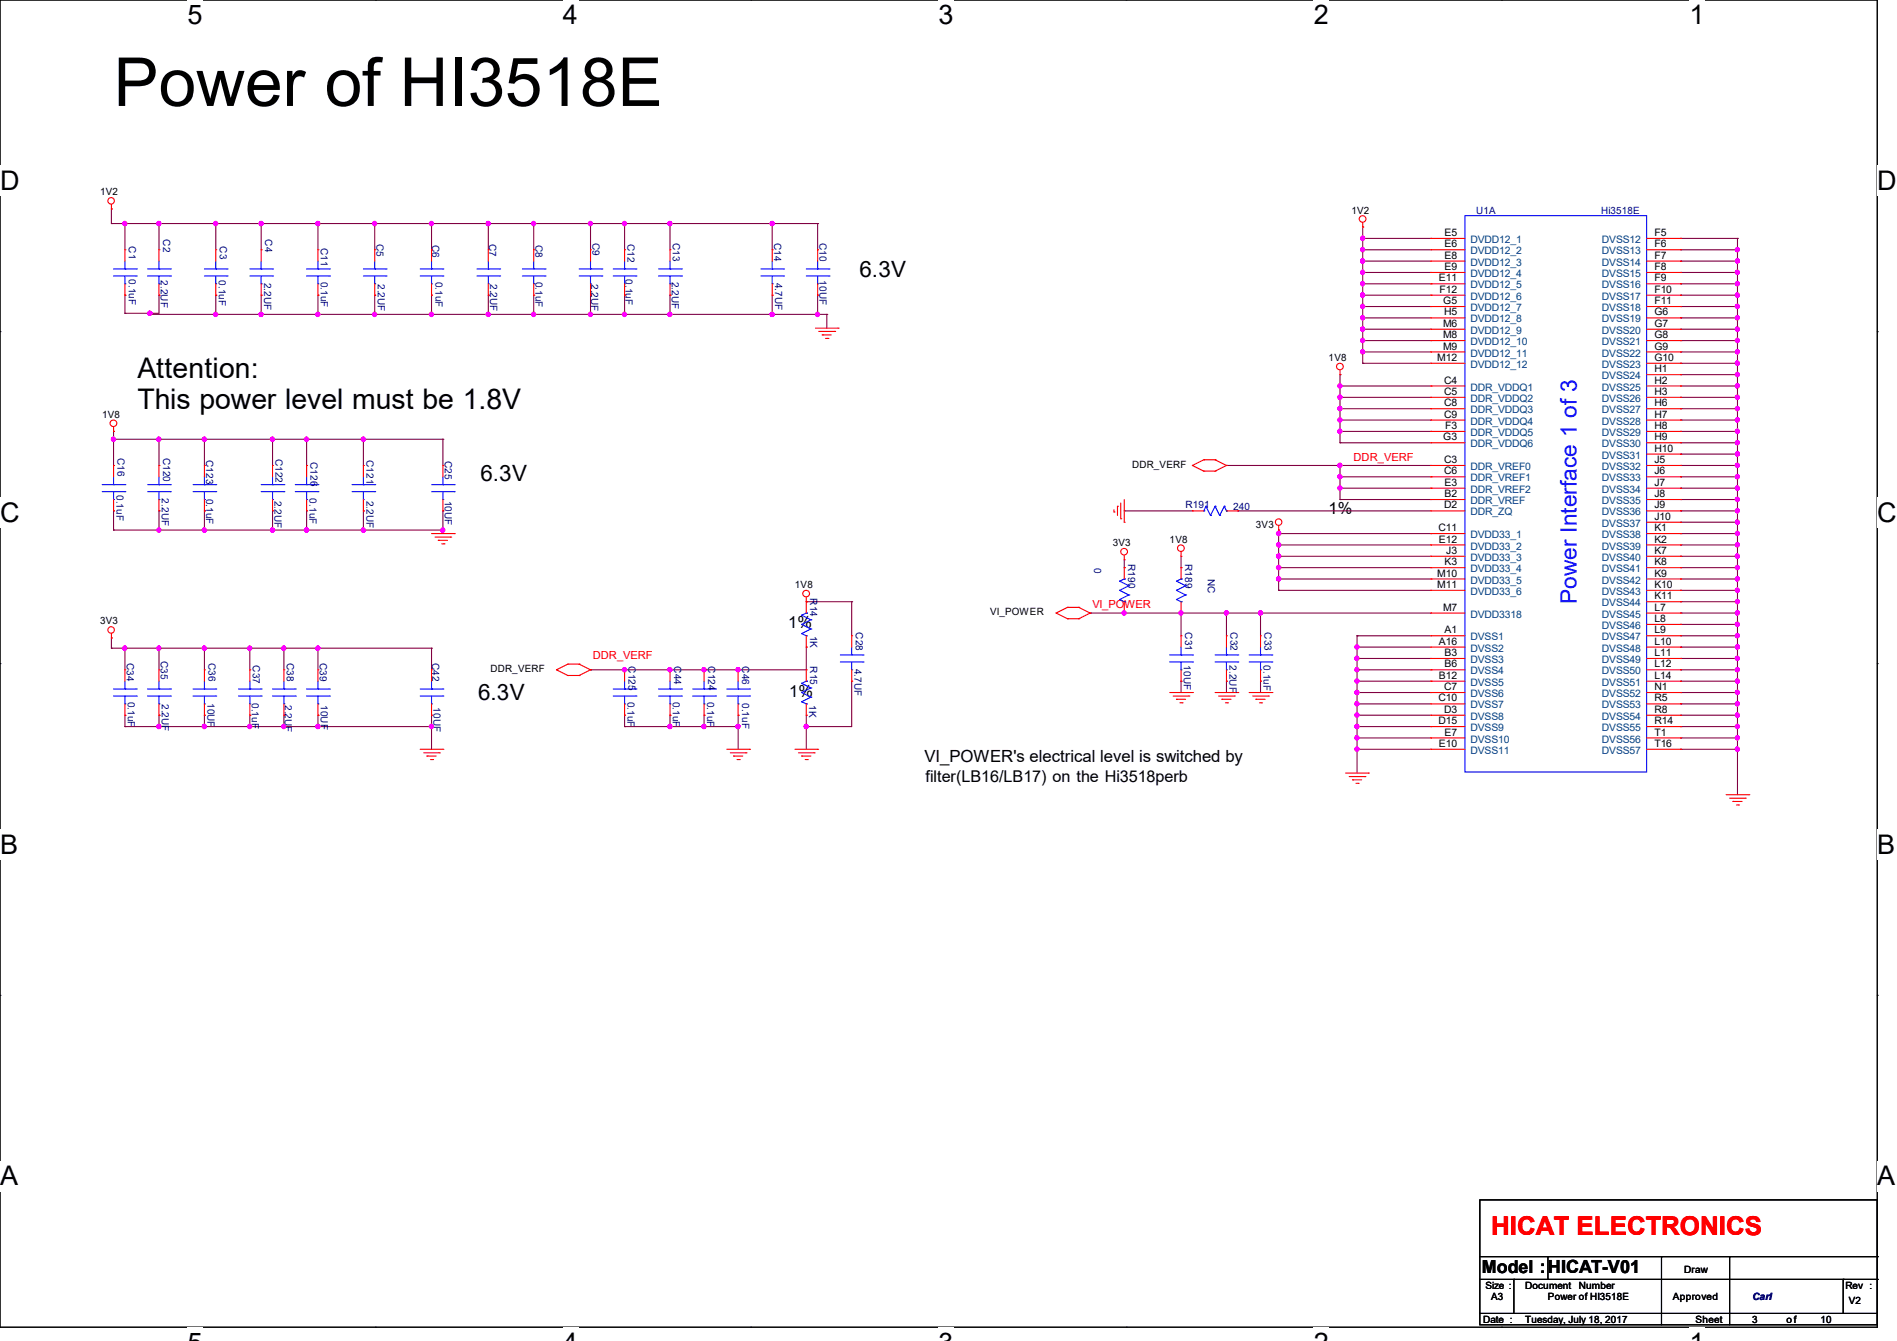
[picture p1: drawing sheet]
<svg xmlns="http://www.w3.org/2000/svg" width="297mm" height="210mm" viewBox="0 0 297 210" stroke-linecap="round" stroke-linejoin="round" font-family="sans-serif">
<path d="M0 0h293.9v207.9h-293.9z" fill="none" stroke="#000" stroke-width=".17"/>
<g fill="#fff">
<path d="M29.4 0h2.3v4.7h-2.3z"/>
<path d="M29.4 207.9h2.3v2.1h-2.3z"/>
</g>
<path d="M58.8 0h.1M58.8 207.9h.1" fill="none" stroke="#000" stroke-width=".17"/>
<g fill="#fff">
<path d="M88.1 0h2.4v4.7h-2.4z"/>
<path d="M88.1 207.9h2.4v2.1h-2.4z"/>
</g>
<path d="M117.6 0h.1M117.6 207.9h.1" fill="none" stroke="#000" stroke-width=".17"/>
<g fill="#fff">
<path d="M146.9 0h2.4v4.7h-2.4z"/>
<path d="M146.9 207.9h2.4v2.1h-2.4z"/>
</g>
<path d="M176.3 0h.1M176.3 207.9h.1" fill="none" stroke="#000" stroke-width=".17"/>
<g fill="#fff">
<path d="M205.7 0h2.4v4.7h-2.4z"/>
<path d="M205.7 207.9h2.4v2.1h-2.4z"/>
</g>
<path d="M235.1 0h.1M235.1 207.9h.1" fill="none" stroke="#000" stroke-width=".17"/>
<g fill="#fff">
<path d="M264.5 0h2.4v4.7h-2.4z"/>
<path d="M264.5 207.9h2.4v2.1h-2.4z"/>
<path d="M0 26h3v4.7h-3z"/>
<path d="M293.9 26h3.1v4.7h-3.1z"/>
<path d="M0 77.9h3v4.7h-3z"/>
<path d="M293.9 77.9h3.1v4.7h-3.1z"/>
</g>
<path d="M0 51.9h.1M293.9 51.9h.1" fill="none" stroke="#000" stroke-width=".17"/>
<g fill="#fff">
<path d="M0 129.9h2.8v4.7h-2.8z"/>
<path d="M293.9 129.9h2.9v4.7h-2.9z"/>
</g>
<path d="M0 103.9h.1M293.9 103.9h.1" fill="none" stroke="#000" stroke-width=".17"/>
<g fill="#fff">
<path d="M0 181.8h2.8v4.8h-2.8z"/>
<path d="M293.8 181.8h3v4.8h-3z"/>
</g>
<g fill="none" stroke="#000" stroke-width=".17">
<path d="M0 155.9h.1M293.9 155.9h.1M231.7 187.9h62.2v19.6h-62.2zM231.7 196.8h62.2M242.4 196.8h.1M242.4 196.8v3.6M260.1 196.8h.1M260.1 196.8v10.7M270.8 196.8h.1M270.8 196.8v10.7M293.9 196.8h.1M231.7 205.7h.1"/>
<path d="M231.7 205.7h62.2M231.7 200.4h62.2M237 200.4h.1M237 200.4v5.3M288.6 200.4h.1M288.6 200.4v5.3M293.9 200.4h.1"/>
</g>
<g fill="none" stroke="#800040" stroke-width=".17">
<path d="M17.4 32.7h.1M17.4 35h.1M17.4 32.7v2.3M17.4 35h110.6M19.6 35h.1M19.6 35v4.1M24.9 35h.1M24.9 35v4.1M33.8 35h.1M33.8 35v4.1M40.9 35h.1M40.9 35v4.1"/>
<path d="M49.8 35h.1M49.8 35v4.1M58.7 35h.1M58.7 35v4.1M67.6 35h.1M67.6 35v4.1M76.5 35h.1M76.5 35v4.1M83.6 35h.1M83.6 35v4.1M92.5 35h.1M92.5 35v4.1"/>
<path d="M97.8 35h.1M97.8 35v4.1M104.9 35h.1M104.9 35v4.1M120.9 35h.1M120.9 35v4.1M128 35h.1M128 35v4.1M213.4 35.6h.1M213.4 37.3h.1M213.4 39.1h.1M213.4 35.6v21.3"/>
<path d="M213.4 37.3h10.6M213.4 39.1h10.6M263.1 37.3h.1M263.1 39.1h.1M263.1 37.3h8.9M263.1 39.1h8.9M272 39.1h.1M272 37.3h.1M272 37.3v87.2M19.6 46.2h.1M19.6 49.1h.1M19.6 46.2v2.9"/>
<path d="M23.5 49.1h.1M23.5 49.2h.1M23.5 49.1v.1M23.5 49.2h106M24.9 46.2h.1M24.9 46.2v2.9h-5.3M33.8 46.2h.1M33.8 49.2h.1M33.8 46.2v3M40.9 46.2h.1M40.9 49.2h.1M40.9 46.2v3"/>
<path d="M49.8 46.2h.1M49.8 49.2h.1M49.8 46.2v3M58.7 46.2h.1M58.7 49.2h.1M58.7 46.2v3M67.6 46.2h.1M67.6 49.2h.1M67.6 46.2v3M76.5 46.2h.1M76.5 49.2h.1M76.5 46.2v3"/>
<path d="M83.6 46.2h.1M83.6 49.2h.1M83.6 46.2v3M92.5 46.2h.1M92.5 49.2h.1M92.5 46.2v3M97.8 46.2h.1M97.8 49.2h.1M97.8 46.2v3M104.9 46.2h.1M104.9 49.2h.1M104.9 46.2v3"/>
<path d="M120.9 46.2h.1M120.9 49.2h.1M120.9 46.2v3M128 46.2h.1M128 49.2h.1M128 46.2v3M129.5 49.2h.1M129.5 49.2v2.2M209.8 58.7h.1M209.8 58.7v10.6M213.4 40.9h.1M213.4 42.7h.1"/>
<path d="M213.4 44.4h.1M213.4 46.2h.1M213.4 48h.1M213.4 49.8h.1M213.4 51.6h.1M213.4 53.3h.1M213.4 55.1h.1M213.4 56.9h.1M213.4 40.9h10.6M213.4 42.7h10.6M213.4 44.4h10.6M213.4 46.2h10.6"/>
<path d="M213.4 48h10.6M213.4 49.8h10.6M213.4 51.6h10.6M213.4 53.3h10.6M213.4 55.1h10.6M213.4 56.9h10.6M263.1 40.9h.1M263.1 42.7h.1M263.1 44.4h.1M263.1 46.2h.1M263.1 48h.1M263.1 49.8h.1"/>
<path d="M263.1 51.6h.1M263.1 53.3h.1M263.1 55.1h.1M263.1 56.9h.1M263.1 58.7h.1M263.1 40.9h8.9M263.1 42.7h8.9M263.1 44.4h8.9M263.1 46.2h8.9M263.1 48h8.9M263.1 49.8h8.9M263.1 51.6h8.9"/>
<path d="M263.1 53.3h8.9M263.1 55.1h8.9M263.1 56.9h8.9M263.1 58.7h8.9M272 55.1h.1M272 56.9h.1M272 53.3h.1M272 44.4h.1M272 46.2h.1M272 51.6h.1M272 40.9h.1M272 42.7h.1"/>
<path d="M272 48h.1M272 58.7h.1M272 49.8h.1M17.8 68.8h.1M17.8 67.6h.1M17.8 67.6v5.3M17.8 68.8h51.5M24.9 68.8h.1M24.9 68.8v4.1M32 68.8h.1M32 68.8v4.1M42.7 68.8h.1"/>
<path d="M42.7 68.8v4.1M48 68.8h.1M48 68.8v4.1M56.9 68.8h.1M56.9 68.8v4.1M69.3 68.8h.1M69.3 68.8v4.1M192 72.9h.1M192 72.9h32M209.8 60.5h.1M209.8 62.2h.1M209.8 64h.1"/>
<path d="M209.8 65.8h.1M209.8 67.6h.1M209.8 69.3h.1M209.8 72.9h.1M209.8 74.7h.1M209.8 76.5h.1M209.8 78.2h.1M209.8 72.9v5.3M209.8 60.5h14.2M209.8 62.2h14.2M209.8 64h14.2M209.8 65.8h14.2"/>
<path d="M209.8 67.6h14.2M209.8 69.3h14.2M209.8 74.7h14.2M209.8 76.5h14.2M209.8 78.2h14.2M263.1 60.5h.1M263.1 62.2h.1M263.1 64h.1M263.1 65.8h.1M263.1 67.6h.1M263.1 69.3h.1M263.1 71.1h.1"/>
<path d="M263.1 72.9h.1M263.1 74.7h.1M263.1 76.5h.1M263.1 78.2h.1M263.1 60.5h8.9M263.1 62.2h8.9M263.1 64h8.9M263.1 65.8h8.9M263.1 67.6h8.9M263.1 69.3h8.9M263.1 71.1h8.9M263.1 72.9h8.9"/>
<path d="M263.1 74.7h8.9M263.1 76.5h8.9M263.1 78.2h8.9M272 72.9h.1M272 74.7h.1M272 69.3h.1M272 65.8h.1M272 62.2h.1M272 67.6h.1M272 76.5h.1M272 78.2h.1M272 64h.1"/>
<path d="M272 60.5h.1M272 71.1h.1M17.4 99.9h.1M17.4 99.9v1.6M17.8 80h.1M17.8 83h.1M17.8 80v3M17.8 83h51.5M24.9 80h.1M24.9 83h.1M24.9 80v3M32 80h.1"/>
<path d="M32 83h.1M32 80v3M42.7 80h.1M42.7 83h.1M42.7 80v3M48 80h.1M48 83h.1M48 80v3M56.9 80h.1M56.9 83h.1M56.9 80v3M69.3 80h.1"/>
<path d="M69.3 83h.1M69.3 80v3.6M126.2 94.2h.1M126.2 94.2h7.1M133.3 94.2h.1M133.3 94.2v5.4M170.7 96h.1M170.7 96h53.3M176 80h.1M176 96h.1M176 88.9h.1M176 80h10.7"/>
<path d="M176 87.7v1.2M184.9 96h.1M184.9 88.9h.1M184.9 87.1v1.8M184.9 96v3.6M192 96h.1M192 96v3.6M193.8 80h.1M193.8 80h30.2M197.4 96h.1M197.4 96v3.6M200.2 83h.1"/>
<path d="M200.2 83.6h.1M200.2 85.3h.1M200.2 87.1h.1M200.2 88.9h.1M200.2 90.7h.1M200.2 92.5h.1M200.2 83v9.5M200.2 83.6h23.8M200.2 85.3h23.8M200.2 87.1h23.8M200.2 88.9h23.8M200.2 90.7h23.8"/>
<path d="M200.2 92.5h23.8M212.5 99.6h.1M212.5 99.6v21.5M212.5 99.6h11.5M263.1 80h.1M263.1 81.8h.1M263.1 83.6h.1M263.1 85.3h.1M263.1 87.1h.1M263.1 88.9h.1M263.1 90.7h.1M263.1 92.5h.1"/>
<path d="M263.1 94.2h.1M263.1 96h.1M263.1 97.8h.1M263.1 99.6h.1M263.1 80h8.9M263.1 81.8h8.9M263.1 83.6h8.9M263.1 85.3h8.9M263.1 87.1h8.9M263.1 88.9h8.9M263.1 90.7h8.9M263.1 92.5h8.9"/>
<path d="M263.1 94.2h8.9M263.1 96h8.9M263.1 97.8h8.9M263.1 99.6h8.9M272 92.5h.1M272 99.6h.1M272 81.8h.1M272 94.2h.1M272 96h.1M272 83.6h.1M272 80h.1M272 85.3h.1"/>
<path d="M272 88.9h.1M272 87.1h.1M272 97.8h.1M272 90.7h.1M17.4 101.5h.1M17.4 101.5h50.2M19.6 101.5h.1M19.6 112h.1M19.6 113.8h.1M19.6 101.5v3.4M19.6 112v1.8M19.6 113.8h48"/>
<path d="M24.9 101.5h.1M24.9 112h.1M24.9 113.8h.1M24.9 101.5v3.4M24.9 112v1.8M32 101.5h.1M32 112h.1M32 113.8h.1M32 101.5v3.4M32 112v1.8M39.1 101.5h.1M39.1 112h.1"/>
<path d="M39.1 113.8h.1M39.1 101.5v3.4M39.1 112v1.8M44.4 101.5h.1M44.4 112h.1M44.4 113.8h.1M44.4 101.5v3.4M44.4 112v1.8M49.8 101.5h.1M49.8 112h.1M49.8 113.8h.1M49.8 101.5v3.4"/>
<path d="M49.8 112v1.8M67.6 101.5h.1M67.6 112h.1M67.6 113.8h.1M67.6 101.5v3.4M67.6 112v5.3M92.5 104.9h.1M97.8 104.9h.1M97.8 112h.1M97.8 113.8h.1M97.8 112v1.8M97.8 113.8h17.8"/>
<path d="M104.9 104.9h.1M104.9 112h.1M104.9 113.8h.1M104.9 112v1.8M110.2 112h.1M110.2 113.8h.1M110.2 104.9h.1M110.2 112v1.8M115.6 104.9h.1M115.6 112h.1M115.6 113.8h.1M115.6 112v5.3"/>
<path d="M126.2 101.3h.1M126.2 113.8h.1M126.2 112h.1M126.2 101.3v3.6h-33.7M126.2 112v5.3M133.3 106.7h.1M133.3 106.7v7.1h-7.1M184.9 106.7h.1M184.9 106.7v1.8M192 106.7h.1M192 106.7v1.8M197.4 106.7h.1"/>
<path d="M197.4 106.7v1.8M212.5 101.3h.1M212.5 103.1h.1M212.5 104.9h.1M212.5 106.7h.1M212.5 108.5h.1M212.5 110.2h.1M212.5 112h.1M212.5 113.8h.1M212.5 115.6h.1M212.5 117.3h.1M212.5 101.3h11.5"/>
<path d="M212.5 103.1h11.5M212.5 104.9h11.5M212.5 106.7h11.5M212.5 108.5h11.5M212.5 110.2h11.5M212.5 112h11.5M212.5 113.8h11.5M212.5 115.6h11.5M212.5 117.3h11.5M263.1 101.3h.1M263.1 103.1h.1M263.1 104.9h.1"/>
<path d="M263.1 106.7h.1M263.1 108.5h.1M263.1 110.2h.1M263.1 112h.1M263.1 113.8h.1M263.1 115.6h.1M263.1 117.3h.1M263.1 101.3h8.9M263.1 103.1h8.9M263.1 104.9h8.9M263.1 106.7h8.9M263.1 108.5h8.9"/>
<path d="M263.1 110.2h8.9M263.1 112h8.9M263.1 113.8h8.9M263.1 115.6h8.9M263.1 117.3h8.9M272 110.2h.1M272 112h.1M272 117.3h.1M272 106.7h.1M272 104.9h.1M272 113.8h.1M272 101.3h.1"/>
<path d="M272 115.6h.1M272 108.5h.1M272 103.1h.1"/>
</g>
<g fill="#f0f" stroke="#f0f" stroke-width=".17">
<circle cx="19.5" cy="35" r=".33"/>
<circle cx="24.9" cy="35" r=".33"/>
<circle cx="40.9" cy="35" r=".33"/>
<circle cx="33.7" cy="35" r=".33"/>
<circle cx="49.8" cy="35" r=".33"/>
<circle cx="58.6" cy="35" r=".33"/>
<circle cx="76.4" cy="35" r=".33"/>
<circle cx="67.5" cy="35" r=".33"/>
<circle cx="92.4" cy="35" r=".33"/>
<circle cx="83.5" cy="35" r=".33"/>
<circle cx="97.8" cy="35" r=".33"/>
<circle cx="120.9" cy="35" r=".33"/>
<circle cx="104.9" cy="35" r=".33"/>
<circle cx="213.3" cy="37.3" r=".33"/>
<circle cx="213.3" cy="39.1" r=".33"/>
<circle cx="213.3" cy="40.9" r=".33"/>
<circle cx="213.3" cy="42.7" r=".33"/>
<circle cx="213.3" cy="44.4" r=".33"/>
<circle cx="213.3" cy="46.2" r=".33"/>
<circle cx="23.5" cy="49.1" r=".34"/>
<circle cx="40.9" cy="49.2" r=".33"/>
<circle cx="33.7" cy="49.2" r=".33"/>
<circle cx="58.6" cy="49.2" r=".33"/>
<circle cx="49.8" cy="49.2" r=".33"/>
<circle cx="76.4" cy="49.2" r=".33"/>
<circle cx="67.5" cy="49.2" r=".33"/>
<circle cx="92.4" cy="49.2" r=".33"/>
<circle cx="83.5" cy="49.2" r=".33"/>
<circle cx="97.8" cy="49.2" r=".33"/>
<circle cx="120.9" cy="49.2" r=".33"/>
<circle cx="104.9" cy="49.2" r=".33"/>
<circle cx="128" cy="49.2" r=".33"/>
<circle cx="213.3" cy="48" r=".33"/>
<circle cx="213.3" cy="49.8" r=".33"/>
<circle cx="272" cy="49.8" r=".33"/>
<circle cx="213.3" cy="51.5" r=".33"/>
<circle cx="213.3" cy="53.3" r=".33"/>
<circle cx="213.3" cy="55.1" r=".33"/>
<circle cx="272" cy="58.7" r=".33"/>
<circle cx="272" cy="56.9" r=".33"/>
<circle cx="209.8" cy="60.4" r=".33"/>
<circle cx="272" cy="60.4" r=".33"/>
<circle cx="209.8" cy="62.2" r=".33"/>
<circle cx="209.8" cy="64" r=".33"/>
<circle cx="209.8" cy="65.8" r=".33"/>
<circle cx="24.9" cy="68.8" r=".33"/>
<circle cx="17.7" cy="68.8" r=".33"/>
<circle cx="42.6" cy="68.8" r=".33"/>
<circle cx="32" cy="68.8" r=".33"/>
<circle cx="56.9" cy="68.8" r=".33"/>
<circle cx="48" cy="68.8" r=".33"/>
<circle cx="209.8" cy="67.5" r=".33"/>
<circle cx="272" cy="71.1" r=".33"/>
<circle cx="209.8" cy="72.9" r=".33"/>
<circle cx="209.8" cy="74.7" r=".33"/>
<circle cx="272" cy="74.7" r=".33"/>
<circle cx="209.8" cy="76.4" r=".33"/>
<circle cx="24.9" cy="83" r=".33"/>
<circle cx="42.6" cy="83" r=".33"/>
<circle cx="32" cy="83" r=".33"/>
<circle cx="56.9" cy="83" r=".33"/>
<circle cx="48" cy="83" r=".33"/>
<circle cx="69.3" cy="83" r=".33"/>
<circle cx="272" cy="81.8" r=".33"/>
<circle cx="200.2" cy="83.5" r=".34"/>
<circle cx="200.2" cy="85.3" r=".34"/>
<circle cx="272" cy="85.3" r=".33"/>
<circle cx="200.2" cy="87.1" r=".34"/>
<circle cx="200.2" cy="88.9" r=".34"/>
<circle cx="272" cy="88.9" r=".33"/>
<circle cx="200.2" cy="90.7" r=".34"/>
<circle cx="272" cy="94.2" r=".33"/>
<circle cx="272" cy="112" r=".33"/>
<circle cx="272" cy="110.2" r=".33"/>
<circle cx="184.9" cy="96" r=".33"/>
<circle cx="176" cy="96" r=".33"/>
<circle cx="192" cy="96" r=".33"/>
<circle cx="197.3" cy="96" r=".33"/>
<circle cx="272" cy="97.8" r=".33"/>
<circle cx="19.5" cy="101.5" r=".33"/>
<circle cx="24.9" cy="101.5" r=".33"/>
<circle cx="32" cy="101.5" r=".33"/>
<circle cx="39.1" cy="101.5" r=".33"/>
<circle cx="44.4" cy="101.5" r=".33"/>
<circle cx="49.8" cy="101.5" r=".33"/>
<circle cx="212.4" cy="101.3" r=".33"/>
<circle cx="212.4" cy="104.9" r=".33"/>
<circle cx="212.4" cy="103.1" r=".33"/>
<circle cx="97.8" cy="104.9" r=".33"/>
<circle cx="110.2" cy="104.9" r=".33"/>
<circle cx="104.9" cy="104.9" r=".33"/>
<circle cx="115.5" cy="104.9" r=".33"/>
<circle cx="212.4" cy="106.7" r=".33"/>
<circle cx="272" cy="106.7" r=".33"/>
<circle cx="212.4" cy="108.4" r=".33"/>
<circle cx="212.4" cy="110.2" r=".33"/>
<circle cx="212.4" cy="112" r=".33"/>
<circle cx="24.9" cy="113.8" r=".33"/>
<circle cx="39.1" cy="113.8" r=".33"/>
<circle cx="32" cy="113.8" r=".33"/>
<circle cx="44.4" cy="113.8" r=".33"/>
<circle cx="67.5" cy="113.8" r=".33"/>
<circle cx="49.8" cy="113.8" r=".33"/>
<circle cx="110.2" cy="113.8" r=".33"/>
<circle cx="104.9" cy="113.8" r=".33"/>
<circle cx="115.5" cy="113.8" r=".33"/>
<circle cx="126.2" cy="113.8" r=".33"/>
<circle cx="212.4" cy="113.8" r=".33"/>
<circle cx="212.4" cy="115.5" r=".33"/>
<circle cx="212.4" cy="117.3" r=".33"/>
<circle cx="272" cy="69.3" r=".33"/>
<circle cx="272" cy="62.2" r=".33"/>
<circle cx="272" cy="40.9" r=".33"/>
<circle cx="272" cy="101.3" r=".33"/>
<circle cx="272" cy="99.5" r=".33"/>
<circle cx="272" cy="67.5" r=".33"/>
<circle cx="272" cy="55.1" r=".33"/>
<circle cx="272" cy="78.2" r=".33"/>
<circle cx="272" cy="76.4" r=".33"/>
<circle cx="272" cy="96" r=".33"/>
<circle cx="272" cy="48" r=".33"/>
<circle cx="272" cy="46.2" r=".33"/>
<circle cx="272" cy="83.5" r=".33"/>
<circle cx="272" cy="80" r=".33"/>
<circle cx="272" cy="65.8" r=".33"/>
<circle cx="272" cy="64" r=".33"/>
<circle cx="272" cy="53.3" r=".33"/>
<circle cx="272" cy="51.5" r=".33"/>
<circle cx="272" cy="44.4" r=".33"/>
<circle cx="272" cy="42.7" r=".33"/>
<circle cx="272" cy="113.8" r=".33"/>
<circle cx="272" cy="117.3" r=".33"/>
<circle cx="272" cy="115.5" r=".33"/>
<circle cx="272" cy="108.4" r=".33"/>
<circle cx="272" cy="72.9" r=".33"/>
<circle cx="272" cy="87.1" r=".33"/>
<circle cx="272" cy="39.1" r=".33"/>
<circle cx="272" cy="104.9" r=".33"/>
<circle cx="272" cy="103.1" r=".33"/>
<circle cx="272" cy="92.4" r=".33"/>
<circle cx="272" cy="90.7" r=".33"/>
</g>
<g fill="none" stroke="#f00" stroke-width=".17">
<path d="M17.4 32.7h.1M17.4 32v.7M19.6 39.1h.1M19.6 39.1v1.8M24.9 39.1h.1M24.9 39.1v1.8M33.8 39.1h.1M33.8 39.1v1.8M40.9 39.1h.1M40.9 39.1v1.8M49.8 39.1h.1M49.8 39.1v1.8"/>
<path d="M58.7 39.1h.1M58.7 39.1v1.8M67.6 39.1h.1M67.6 39.1v1.8M76.5 39.1h.1M76.5 39.1v1.8M83.6 39.1h.1M83.6 39.1v1.8M92.5 39.1h.1M92.5 39.1v1.8M97.8 39.1h.1M97.8 39.1v1.8"/>
<path d="M104.9 39.1h.1M104.9 39.1v1.8M120.9 39.1h.1M120.9 39.1v1.8M128 39.1h.1M128 39.1v1.8M213.4 35.6h.1M213.4 34.8v.8M224 37.3h.1M224 39.1h.1M224 37.3h5.4M224 39.1h5.4"/>
<path d="M257.8 37.3h5.3M257.8 39.1h5.3M263.1 37.3h.1M263.1 39.1h.1M19.6 46.2h.1M19.6 44.4v1.8M24.9 46.2h.1M24.9 44.4v1.8M33.8 46.2h.1M33.8 44.4v1.8M40.9 46.2h.1M40.9 44.4v1.8"/>
<path d="M49.8 46.2h.1M49.8 44.4v1.8M58.7 46.2h.1M58.7 44.4v1.8M67.6 46.2h.1M67.6 44.4v1.8M76.5 46.2h.1M76.5 44.4v1.8M83.6 46.2h.1M83.6 44.4v1.8M92.5 46.2h.1M92.5 44.4v1.8"/>
<path d="M97.8 46.2h.1M97.8 44.4v1.8M104.9 46.2h.1M104.9 44.4v1.8M120.9 46.2h.1M120.9 44.4v1.8M127.7 51.4h3.5M128 46.2h.1M128 44.4v1.8M128.2 51.9h2.5M128.7 52.5h.1M128.7 52.5h1.4"/>
<path d="M129.2 53h.4M129.6 53h.1M130.7 51.9h.1M131.2 51.4h.1M209.8 58.7h.1M209.8 58v.7M224 40.9h.1M224 42.7h.1M224 44.4h.1M224 46.2h.1M224 48h.1M224 49.8h.1"/>
<path d="M224 51.6h.1M224 53.3h.1M224 55.1h.1M224 56.9h.1M224 40.9h5.4M224 42.7h5.4M224 44.4h5.4M224 46.2h5.4M224 48h5.4M224 49.8h5.4M224 51.6h5.4M224 53.3h5.4"/>
<path d="M224 55.1h5.4M224 56.9h5.4M257.8 40.9h5.3M257.8 42.7h5.3M257.8 44.4h5.3M257.8 46.2h5.3M257.8 48h5.3M257.8 49.8h5.3M257.8 51.6h5.3M257.8 53.3h5.3M257.8 55.1h5.3M257.8 56.9h5.3"/>
<path d="M257.8 58.7h5.3M263.1 40.9h.1M263.1 42.7h.1M263.1 44.4h.1M263.1 46.2h.1M263.1 48h.1M263.1 49.8h.1M263.1 51.6h.1M263.1 53.3h.1M263.1 55.1h.1M263.1 56.9h.1M263.1 58.7h.1"/>
<path d="M17.8 67.6h.1M17.8 72.9h.1M17.8 66.8v.8M17.8 72.9v1.8M17.8 78.2v1.8M24.9 72.9h.1M24.9 72.9v1.8M24.9 78.2v1.8M32 72.9h.1M32 72.9v1.8M32 78.2v1.8M42.7 72.9h.1"/>
<path d="M42.7 72.9v1.8M42.7 78.2v1.8M48 72.9h.1M48 72.9v1.8M48 78.2v1.8M56.9 72.9h.1M56.9 72.9v1.8M56.9 78.2v1.8M69.3 72.9h.1M69.3 72.9v1.8M69.3 78.2v1.8M174.4 79.8v.4"/>
<path d="M175 79.3h.1M175 79.3v1.4M175.5 78.8v2.4M176 78.2v3.6M186.7 72.9h.1M186.7 72.9l1.8 .9M188.5 73.8h.1M188.5 72h.1M188.5 73.8h1.7M188.5 72l-1.8 .9M188.5 72h1.7M190.2 73.8h.1"/>
<path d="M190.2 72h.1M190.2 72l1.8 .9M192 72.9h.1M192 72.9l-1.8 .9M224 60.5h.1M224 62.2h.1M224 64h.1M224 65.8h.1M224 67.6h.1M224 69.3h.1M224 72.9h.1M224 74.7h.1"/>
<path d="M224 76.5h.1M224 78.2h.1M224 60.5h5.4M224 62.2h5.4M224 64h5.4M224 65.8h5.4M224 67.6h5.4M224 69.3h5.4M224 72.9h5.4M224 74.7h5.4M224 76.5h5.4M224 78.2h5.4"/>
<path d="M257.8 60.5h5.3M257.8 62.2h5.3M257.8 64h5.3M257.8 65.8h5.3M257.8 67.6h5.3M257.8 69.3h5.3M257.8 72.9h5.3M257.8 74.7h5.3M257.8 76.5h5.3M257.8 78.2h5.3M257.8 71.1h5.3M263.1 60.5h.1"/>
<path d="M263.1 62.2h.1M263.1 64h.1M263.1 65.8h.1M263.1 67.6h.1M263.1 69.3h.1M263.1 71.1h.1M263.1 72.9h.1M263.1 74.7h.1M263.1 76.5h.1M263.1 78.2h.1M17.4 99.9h.1M17.4 99.2v.7"/>
<path d="M17.8 80h.1M24.9 80h.1M32 80h.1M42.7 80h.1M48 80h.1M56.9 80h.1M67.6 83.6h3.5M68.1 84.1h2.5M68.6 84.6h.1M68.6 84.6h1.5M69.2 85.2h.3M69.3 80h.1"/>
<path d="M69.5 85.2h.1M70.6 84.1h.1M71.1 83.6h.1M126.2 94.2h.1M126.2 93.5v2.5M126.2 99.6v1.7M133.3 99.6h.1M133.3 99.6v1.7M165.4 96h.1M165.4 96l1.7 .9M167.1 96.9h.1M167.1 95.1h.1"/>
<path d="M167.1 96.9h1.8M167.1 95.1l-1.7 .9M167.1 95.1h1.8M168.9 96.9h.1M168.9 95.1h.1M168.9 95.1l1.8 .9M170.7 96h.1M170.7 96l-1.8 .9M174.4 80.2h.1M175.5 81.2h.1M176 81.8h.1M176 87.7h.1"/>
<path d="M176 96h.1M176 88.9h.1M176 87v.7M176 88.9v1.8M176 94.2v1.8M184.9 87.1h.1M184.9 99.6h.1M184.9 96h.1M184.9 88.9h.1M184.9 86.4v.7M184.9 88.9v1.8M184.9 94.2v1.8"/>
<path d="M184.9 99.6v1.7M186.7 80h.1M186.7 80h1.8M192 99.6h.1M192 80h1.8M192 99.6v1.7M193.8 80h.1M197.4 99.6h.1M197.4 99.6v1.7M200.2 83h.1M200.2 82.3v.7M224 80h.1"/>
<path d="M224 83.6h.1M224 85.3h.1M224 87.1h.1M224 88.9h.1M224 90.7h.1M224 92.5h.1M224 96h.1M224 99.6h.1M224 83.6h5.4M224 80h5.4M224 85.3h5.4M224 87.1h5.4"/>
<path d="M224 88.9h5.4M224 90.7h5.4M224 92.5h5.4M224 96h5.4M224 99.6h5.4M257.8 83.6h5.3M257.8 80h5.3M257.8 85.3h5.3M257.8 87.1h5.3M257.8 88.9h5.3M257.8 90.7h5.3M257.8 92.5h5.3"/>
<path d="M257.8 96h5.3M257.8 99.6h5.3M257.8 81.8h5.3M257.8 94.2h5.3M257.8 97.8h5.3M263.1 80h.1M263.1 81.8h.1M263.1 83.6h.1M263.1 85.3h.1M263.1 87.1h.1M263.1 88.9h.1M263.1 90.7h.1"/>
<path d="M263.1 92.5h.1M263.1 94.2h.1M263.1 96h.1M263.1 97.8h.1M263.1 99.6h.1M19.6 104.9h.1M19.6 112h.1M19.6 104.9v1.8M19.6 110.2v1.8M24.9 104.9h.1M24.9 112h.1M24.9 104.9v1.8"/>
<path d="M24.9 110.2v1.8M32 104.9h.1M32 112h.1M32 104.9v1.8M32 110.2v1.8M39.1 104.9h.1M39.1 112h.1M39.1 104.9v1.8M39.1 110.2v1.8M44.4 104.9h.1M44.4 112h.1M44.4 104.9v1.8"/>
<path d="M44.4 110.2v1.8M49.8 104.9h.1M49.8 112h.1M49.8 104.9v1.8M49.8 110.2v1.8M65.8 117.3h3.5M66.3 117.9h2.5M66.8 118.4h.1M66.8 118.4h1.5M67.4 119h.3M67.6 104.9h.1M67.6 112h.1"/>
<path d="M67.6 104.9v1.8M67.6 110.2v1.8M67.7 119h.1M68.8 117.9h.1M69.3 117.3h.1M87.1 104.9h.1M87.1 104.9l1.8 .9M88.9 105.8h.1M88.9 104h.1M88.9 105.8h1.8M88.9 104l-1.8 .9M88.9 104h1.8"/>
<path d="M90.7 105.8h.1M90.7 104h.1M90.7 104l1.8 .9M92.5 104.9h.1M92.5 104.9l-1.8 .9M97.8 104.9h.1M97.8 112h.1M97.8 104.9v1.8M97.8 110.2v1.8M104.9 104.9h.1M104.9 112h.1M104.9 104.9v1.8"/>
<path d="M104.9 110.2v1.8M110.2 104.9h.1M110.2 112h.1M110.2 104.9v1.8M110.2 110.2v1.8M113.8 117.3h3.5M114.3 117.9h2.5M114.9 118.4h.1M114.9 118.4h1.4M115.4 119h.3M115.6 104.9h.1M115.6 112h.1"/>
<path d="M115.6 104.9v1.8M115.6 110.2v1.8M115.7 119h.1M116.8 117.9h.1M117.3 117.3h.1M124.5 117.3h3.5M125 117.9h2.5M125.5 118.4h.1M125.5 118.4h1.5M126.1 119h.3M126.2 112h.1M126.2 104.9h.1"/>
<path d="M126.2 101.3h.1M126.2 104.9v1.8M126.2 110.2v1.8M126.4 119h.1M127.5 117.9h.1M128 117.3h.1M133.3 106.7h.1M133.3 104.9v1.8M183.1 108.5h3.6M183.7 109h2.4M184.2 109.5h.1M184.2 109.5h1.4"/>
<path d="M184.7 110.1h.4M184.9 106.7h.1M184.9 104.9v1.8M185.1 110.1h.1M186.1 109h.1M186.7 108.5h.1M190.2 108.5h3.6M190.8 109h2.5M191.3 109.5h.1M191.3 109.5h1.4M191.9 110.1h.3M192 106.7h.1"/>
<path d="M192 104.9v1.8M192.2 110.1h.1M193.3 109h.1M193.8 108.5h.1M195.6 108.5h3.5M196.1 109h2.5M196.6 109.5h.1M196.6 109.5h1.5M197.2 110.1h.3M197.4 106.7h.1M197.4 104.9v1.8M197.5 110.1h.1"/>
<path d="M198.6 109h.1M199.1 108.5h.1M224 101.3h.1M224 103.1h.1M224 104.9h.1M224 106.7h.1M224 108.5h.1M224 110.2h.1M224 112h.1M224 113.8h.1M224 115.6h.1M224 117.3h.1"/>
<path d="M224 108.5h5.4M224 117.3h5.4M224 101.3h5.4M224 103.1h5.4M224 104.9h5.4M224 106.7h5.4M224 110.2h5.4M224 112h5.4M224 113.8h5.4M224 115.6h5.4M257.8 108.5h5.3M257.8 117.3h5.3"/>
<path d="M257.8 101.3h5.3M257.8 103.1h5.3M257.8 104.9h5.3M257.8 106.7h5.3M257.8 110.2h5.3M257.8 112h5.3M257.8 113.8h5.3M257.8 115.6h5.3M263.1 101.3h.1M263.1 103.1h.1M263.1 104.9h.1M263.1 106.7h.1"/>
<path d="M263.1 108.5h.1M263.1 110.2h.1M263.1 112h.1M263.1 113.8h.1M263.1 115.6h.1M263.1 117.3h.1M210.7 121.1h3.5M211.2 121.6h2.5M211.8 122.1h.1M211.8 122.1h1.4M212.3 122.7h.3M212.6 122.7h.1"/>
<path d="M213.7 121.6h.1M214.2 121.1h.1M270.3 124.5h3.5M270.8 125h2.5M271.3 125.5h.1M271.3 125.5h1.5M271.9 126.1h.3M272.2 126.1h.1M273.3 125h.1M273.8 124.5h.1"/>
<circle cx="17.4" cy="31.5" r=".51"/>
<circle cx="213.3" cy="34.3" r=".52"/>
<circle cx="209.8" cy="57.4" r=".52"/>
<circle cx="17.8" cy="66.3" r=".52"/>
<circle cx="17.4" cy="98.7" r=".51"/>
<circle cx="126.2" cy="93" r=".52"/>
<circle cx="176" cy="86.4" r=".52"/>
<circle cx="184.9" cy="85.9" r=".52"/>
<circle cx="200.2" cy="81.8" r=".51"/>
</g>
<g fill="none" stroke="#00f" stroke-width=".17">
<path d="M229.4 33.8h28.4v87.1h-28.4zM17.8 43.2h3.5M17.8 42.1h3.5M19.6 44.4h.1M19.6 42.1h.1M19.6 40.9v1.2M19.6 43.2v1.2M21.3 43.2h.1M21.3 42.1h.1M23.1 43.2h3.6M23.1 42.1h3.6M24.9 44.4h.1"/>
<path d="M24.9 42.1h.1M24.9 40.9v1.2M24.9 43.2v1.2M26.7 43.2h.1M26.7 42.1h.1M32 43.2h3.6M32 42.1h3.6M33.8 44.4h.1M33.8 42.1h.1M33.8 40.9v1.2M33.8 43.2v1.2M35.6 43.2h.1"/>
<path d="M35.6 42.1h.1M39.1 43.2h3.6M39.1 42.1h3.6M40.9 44.4h.1M40.9 42.1h.1M40.9 40.9v1.2M40.9 43.2v1.2M42.7 43.2h.1M42.7 42.1h.1M48 43.2h3.6M48 42.1h3.6M49.8 44.4h.1"/>
<path d="M49.8 42.1h.1M49.8 40.9v1.2M49.8 43.2v1.2M51.6 43.2h.1M51.6 42.1h.1M56.9 43.2h3.6M56.9 42.1h3.6M58.7 44.4h.1M58.7 42.1h.1M58.7 40.9v1.2M58.7 43.2v1.2M60.5 43.2h.1"/>
<path d="M60.5 42.1h.1M65.8 43.2h3.5M65.8 42.1h3.5M67.6 44.4h.1M67.6 42.1h.1M67.6 40.9v1.2M67.6 43.2v1.2M69.3 43.2h.1M69.3 42.1h.1M74.7 43.2h3.5M74.7 42.1h3.5M76.5 44.4h.1"/>
<path d="M76.5 42.1h.1M76.5 40.9v1.2M76.5 43.2v1.2M78.2 43.2h.1M78.2 42.1h.1M81.8 43.2h3.5M81.8 42.1h3.5M83.6 44.4h.1M83.6 42.1h.1M83.6 40.9v1.2M83.6 43.2v1.2M85.3 43.2h.1"/>
<path d="M85.3 42.1h.1M90.7 43.2h3.5M90.7 42.1h3.5M92.5 44.4h.1M92.5 42.1h.1M92.5 40.9v1.2M92.5 43.2v1.2M94.2 43.2h.1M94.2 42.1h.1M96 43.2h3.6M96 42.1h3.6M97.8 44.4h.1"/>
<path d="M97.8 42.1h.1M97.8 40.9v1.2M97.8 43.2v1.2M99.6 43.2h.1M99.6 42.1h.1M103.1 43.2h3.6M103.1 42.1h3.6M104.9 44.4h.1M104.9 42.1h.1M104.9 40.9v1.2M104.9 43.2v1.2M106.7 43.2h.1"/>
<path d="M106.7 42.1h.1M119.1 43.2h3.6M119.1 42.1h3.6M120.9 44.4h.1M120.9 42.1h.1M120.9 40.9v1.2M120.9 43.2v1.2M122.7 43.2h.1M122.7 42.1h.1M126.2 43.2h3.6M126.2 42.1h3.6M128 44.4h.1"/>
<path d="M128 42.1h.1M128 40.9v1.2M128 43.2v1.2M129.8 43.2h.1M129.8 42.1h.1M16 77h3.6M16 75.9h3.6M17.8 78.2h.1M17.8 75.9h.1M17.8 74.7v1.2M17.8 77v1.2M19.6 77h.1"/>
<path d="M19.6 75.9h.1M23.1 77h3.6M23.1 75.9h3.6M24.9 78.2h.1M24.9 75.9h.1M24.9 74.7v1.2M24.9 77v1.2M26.7 77h.1M26.7 75.9h.1M30.2 77h3.6M30.2 75.9h3.6M32 78.2h.1"/>
<path d="M32 75.9h.1M32 74.7v1.2M32 77v1.2M33.8 77h.1M33.8 75.9h.1M40.9 77h3.5M40.9 75.9h3.5M42.7 78.2h.1M42.7 75.9h.1M42.7 74.7v1.2M42.7 77v1.2M44.4 77h.1"/>
<path d="M44.4 75.9h.1M46.2 77h3.6M46.2 75.9h3.6M48 78.2h.1M48 75.9h.1M48 74.7v1.2M48 77v1.2M49.8 77h.1M49.8 75.9h.1M55.1 77h3.6M55.1 75.9h3.6M56.9 78.2h.1"/>
<path d="M56.9 75.9h.1M56.9 74.7v1.2M56.9 77v1.2M58.7 77h.1M58.7 75.9h.1M67.6 77h3.5M67.6 75.9h3.5M69.3 78.2h.1M69.3 75.9h.1M69.3 74.7v1.2M69.3 77v1.2M71.1 77h.1"/>
<path d="M71.1 75.9h.1M188.8 79.3h.1M188.8 79.3l.7 1.4M188.8 79.3l-.3 .7M190.2 79.3h.1M190.2 79.3l.8 1.4M190.2 79.3l-.7 1.4M191.7 79.3h.1M191.7 79.3l-.7 1.4M191.7 79.3l.3 .7M125.5 99.2h.1M125.5 97.8h.1"/>
<path d="M125.5 96.4h.1M125.5 99.2l.7 .4M125.5 97.8l1.5 .7M125.5 96.4l1.5 .7M126.2 96h.1M126.2 99.6h.1M126.2 96l-.7 .4M127 97.1h.1M127 98.5h.1M127 97.1l-1.5 .7M127 98.5l-1.5 .7M175.3 93.9h.1"/>
<path d="M175.3 92.5h.1M175.3 91h.1M175.3 93.9l.7 .3M175.3 92.5l1.4 .7M175.3 91l1.4 .7M176 90.7h.1M176 94.2h.1M176 90.7l-.7 .3M176.7 91.7h.1M176.7 93.2h.1M176.7 91.7l-1.4 .8M176.7 93.2l-1.4 .7"/>
<path d="M184.2 93.9h.1M184.2 92.5h.1M184.2 91h.1M184.2 93.9l.7 .3M184.2 92.5l1.4 .7M184.2 91l1.4 .7M184.9 90.7h.1M184.9 94.2h.1M184.9 90.7l-.7 .3M185.6 91.7h.1M185.6 93.2h.1M185.6 91.7l-1.4 .8"/>
<path d="M185.6 93.2l-1.4 .7M188.5 80h.1M189.5 80.7h.1M191 80.7h.1M192 80h.1M17.8 109h3.5M17.8 107.9h3.5M19.6 110.2h.1M19.6 107.9h.1M19.6 106.7v1.2M19.6 109v1.2M21.3 109h.1"/>
<path d="M21.3 107.9h.1M23.1 109h3.6M23.1 107.9h3.6M24.9 110.2h.1M24.9 107.9h.1M24.9 106.7v1.2M24.9 109v1.2M26.7 109h.1M26.7 107.9h.1M30.2 109h3.6M30.2 107.9h3.6M32 110.2h.1"/>
<path d="M32 107.9h.1M32 106.7v1.2M32 109v1.2M33.8 109h.1M33.8 107.9h.1M37.3 109h3.6M37.3 107.9h3.6M39.1 110.2h.1M39.1 107.9h.1M39.1 106.7v1.2M39.1 109v1.2M40.9 109h.1"/>
<path d="M40.9 107.9h.1M42.7 109h3.5M42.7 107.9h3.5M44.4 110.2h.1M44.4 107.9h.1M44.4 106.7v1.2M44.4 109v1.2M46.2 109h.1M46.2 107.9h.1M48 109h3.6M48 107.9h3.6M49.8 110.2h.1"/>
<path d="M49.8 107.9h.1M49.8 106.7v1.2M49.8 109v1.2M51.6 109h.1M51.6 107.9h.1M65.8 109h3.5M65.8 107.9h3.5M67.6 110.2h.1M67.6 107.9h.1M67.6 106.7v1.2M67.6 109v1.2M69.3 109h.1"/>
<path d="M69.3 107.9h.1M96 109h3.6M96 107.9h3.6M97.8 110.2h.1M97.8 107.9h.1M97.8 106.7v1.2M97.8 109v1.2M99.6 109h.1M99.6 107.9h.1M103.1 109h3.6M103.1 107.9h3.6M104.9 110.2h.1"/>
<path d="M104.9 107.9h.1M104.9 106.7v1.2M104.9 109v1.2M106.7 109h.1M106.7 107.9h.1M108.5 109h3.5M108.5 107.9h3.5M110.2 110.2h.1M110.2 107.9h.1M110.2 106.7v1.2M110.2 109v1.2M112 109h.1"/>
<path d="M112 107.9h.1M113.8 109h3.5M113.8 107.9h3.5M115.6 110.2h.1M115.6 107.9h.1M115.6 106.7v1.2M115.6 109v1.2M117.3 109h.1M117.3 107.9h.1M125.5 109.9h.1M125.5 108.5h.1M125.5 107h.1"/>
<path d="M125.5 109.9l.7 .3M125.5 108.5l1.5 .7M125.5 107l1.5 .7M126.2 106.7h.1M126.2 110.2h.1M126.2 106.7l-.7 .3M127 107.7h.1M127 109.2h.1M127 107.7l-1.5 .8M127 109.2l-1.5 .7M131.6 103.7h3.5M131.6 102.6h3.5"/>
<path d="M133.3 104.9h.1M133.3 102.6h.1M133.3 101.3v1.3M133.3 103.7v1.2M135.1 103.7h.1M135.1 102.6h.1M183.1 103.7h3.6M183.1 102.6h3.6M184.9 104.9h.1M184.9 102.6h.1M184.9 101.3v1.3M184.9 103.7v1.2"/>
<path d="M186.7 103.7h.1M186.7 102.6h.1M190.2 103.7h3.6M190.2 102.6h3.6M192 104.9h.1M192 102.6h.1M192 101.3v1.3M192 103.7v1.2M193.8 103.7h.1M193.8 102.6h.1M195.6 103.7h3.5M195.6 102.6h3.5"/>
<path d="M197.4 104.9h.1M197.4 102.6h.1M197.4 101.3v1.3M197.4 103.7v1.2M199.1 103.7h.1M199.1 102.6h.1"/>
</g>
<text font-size="10.6" x="17.8" y="16.6">Power of HI3518E</text>
<g font-size="4.4">
<text x="21.5" y="59.3">Attention:</text>
<text x="21.5" y="64.1">This power level must be 1.8V</text>
</g>
<g font-size="4.2">
<text x="29.4" y="3.8">5</text>
<text x="88.1" y="3.8">4</text>
<text x="146.9" y="3.8">3</text>
<text x="205.7" y="3.8">2</text>
<text x="264.5" y="3.8">1</text>
<text x="0" y="29.8">D</text>
<text x="293.9" y="29.8">D</text>
<text x="0" y="81.7">C</text>
<text x="293.9" y="81.7">C</text>
<text x="0" y="133.7">B</text>
<text x="293.9" y="133.7">B</text>
<text x="0" y="185.6">A</text>
<text x="293.9" y="185.6">A</text>
</g>
<text font-size="4.1" fill="#f00" x="233.5" y="193.5">HICAT ELECTRONICS</text>
<text font-size="3.6" fill="#00f" x="246.9" y="94.6" transform="rotate(-90 246.9 94.6)">Power Interface 1 of 3</text>
<g font-size="3.5">
<text x="134.6" y="43.3">6.3V</text>
<text x="75.2" y="75.3">6.3V</text>
<text x="74.8" y="109.6">6.3V</text>
</g>
<g font-size="2.8">
<text x="232" y="199.4">Model :</text>
<text x="242.4" y="199.4">HICAT-V01</text>
</g>
<g font-size="2.6">
<text x="208" y="80.6">1%</text>
<text x="123.4" y="98.3">1%</text>
<text x="123.6" y="109.2">1%</text>
<text x="144.7" y="119.4">VI_POWER's electrical level is switched by</text>
</g>
<text font-size="2.5" x="144.9" y="122.5">filter(LB16/LB17) on the Hi3518perb</text>
<g font-size="1.7" fill="#f00">
<text x="211.9" y="72.1">DDR_VERF</text>
<text x="171" y="95.2">VI_POWER</text>
<text x="92.8" y="103.3">DDR_VERF</text>
</g>
<g font-size="1.6">
<text x="15.7" y="30.6">1V2</text>
<text x="211.6" y="33.4">1V2</text>
<text x="226.2" y="37">E5</text>
<text x="226.2" y="38.7">E6</text>
<text x="226.2" y="40.5">E8</text>
<text x="259" y="37">F5</text>
<text x="259" y="38.7">F6</text>
<text x="259" y="40.5">F7</text>
<text x="225.3" y="44.1">E11</text>
<text x="225.4" y="45.8">F12</text>
<text x="226" y="47.6">G5</text>
<text x="226.2" y="42.3">E9</text>
<text x="259" y="42.3">F8</text>
<text x="259" y="44.1">F9</text>
<text x="259" y="45.8">F10</text>
<text x="259" y="47.6">F11</text>
<text x="225.9" y="51.2">M6</text>
<text x="225.9" y="53">M8</text>
<text x="226.1" y="49.4">H5</text>
<text x="259" y="49.4">G6</text>
<text x="259" y="51.2">G7</text>
<text x="259" y="53">G8</text>
<text x="208" y="56.6">1V8</text>
<text x="225" y="56.5">M12</text>
<text x="225.9" y="54.7">M9</text>
<text x="259" y="54.7">G9</text>
<text x="259" y="56.5">G10</text>
<text x="259" y="58.3">H1</text>
<text x="16" y="65.4">1V8</text>
<text x="226.1" y="60.1">C4</text>
<text x="226.1" y="61.8">C5</text>
<text x="226.1" y="63.6">C8</text>
<text x="226.1" y="65.4">C9</text>
<text x="259" y="60.1">H2</text>
<text x="259" y="61.8">H3</text>
<text x="259" y="63.6">H6</text>
<text x="259" y="65.4">H7</text>
<text x="226" y="69">G3</text>
<text x="226.3" y="67.2">F3</text>
<text x="259" y="67.2">H8</text>
<text x="259" y="69">H9</text>
<text x="259" y="70.7">H10</text>
<text x="177.2" y="73.3">DDR_VERF</text>
<text x="226.1" y="72.5">C3</text>
<text x="226.1" y="74.3">C6</text>
<text x="226.2" y="76.1">E3</text>
<text x="226.2" y="77.9">B2</text>
<text x="259" y="72.5">J5</text>
<text x="259" y="74.3">J6</text>
<text x="259" y="76.1">J7</text>
<text x="259" y="77.9">J8</text>
<text x="196.6" y="82.7">3V3</text>
<text x="225.2" y="83.2">C11</text>
<text x="226.1" y="79.6">D2</text>
<text x="259" y="79.6">J9</text>
<text x="259" y="81.4">J10</text>
<text x="259" y="83.2">K1</text>
<text x="174.2" y="85.6">3V3</text>
<text x="183.1" y="85">1V8</text>
<text x="225.3" y="85">E12</text>
<text x="226.2" y="88.5">K3</text>
<text x="226.4" y="86.7">J3</text>
<text x="259" y="85">K2</text>
<text x="259" y="86.7">K7</text>
<text x="259" y="88.5">K8</text>
<text x="124.5" y="92.1">1V8</text>
<text x="225" y="90.3">M10</text>
<text x="225" y="92.1">M11</text>
<text x="225.9" y="95.6">M7</text>
<text x="259" y="90.3">K9</text>
<text x="259" y="92.1">K10</text>
<text x="259" y="93.9">K11</text>
<text x="259" y="95.6">L7</text>
<text x="15.7" y="97.8">3V3</text>
<text x="155" y="96.4">VI_POWER</text>
<text x="225.3" y="101">A16</text>
<text x="226.2" y="99.2">A1</text>
<text x="259" y="97.4">L8</text>
<text x="259" y="99.2">L9</text>
<text x="259" y="101">L10</text>
<text x="76.8" y="105.3">DDR_VERF</text>
<text x="225.3" y="106.3">B12</text>
<text x="226.2" y="102.7">B3</text>
<text x="226.2" y="104.5">B6</text>
<text x="259" y="102.7">L11</text>
<text x="259" y="104.5">L12</text>
<text x="259" y="106.3">L14</text>
<text x="225.2" y="109.9">C10</text>
<text x="225.2" y="113.4">D15</text>
<text x="226.1" y="108.1">C7</text>
<text x="226.1" y="111.6">D3</text>
<text x="259" y="108.1">N1</text>
<text x="259" y="109.9">R5</text>
<text x="259" y="111.6">R8</text>
<text x="259" y="113.4">R14</text>
<text x="225.3" y="117">E10</text>
<text x="226.2" y="115.2">E7</text>
<text x="259" y="115.2">T1</text>
<text x="259" y="117">T16</text>
<text x="232.6" y="201.8">Size :</text>
<text x="233.5" y="203.6">A3</text>
<text x="238.8" y="201.8">Document</text>
<text x="242.4" y="203.6">Power of HI3518E</text>
<text x="247.2" y="201.8">Number</text>
<text x="261.9" y="203.6">Approved</text>
<text x="263.7" y="199.3">Draw</text>
<text x="288.9" y="201.8">Rev :</text>
<text x="232.2" y="207.1">Date :</text>
<text x="238.8" y="207.1">Tuesday, July 18, 2017</text>
<text x="265.5" y="207.1">Sheet</text>
<text x="274.4" y="207.1">3</text>
<text x="279.7" y="207.1">o f</text>
<text x="285" y="207.1">10</text>
<text x="289.5" y="204.3">V2</text>
</g>
<g font-size="1.6" fill="#000080">
<text x="231.1" y="33.4">U1A</text>
<text x="250.7" y="33.4">Hi3518E</text>
<text x="20.2" y="38.6" transform="rotate(90 20.2 38.6)">C1</text>
<text x="25.5" y="37.5" transform="rotate(90 25.5 37.5)">C2</text>
<text x="34.4" y="38.6" transform="rotate(90 34.4 38.6)">C3</text>
<text x="41.5" y="37.5" transform="rotate(90 41.5 37.5)">C4</text>
<text x="50.2" y="38.8" transform="rotate(90 50.2 38.8)">C11</text>
<text x="59" y="38.2" transform="rotate(90 59 38.2)">C5</text>
<text x="67.7" y="38.4" transform="rotate(90 67.7 38.4)">C6</text>
<text x="76.6" y="38.2" transform="rotate(90 76.6 38.2)">C7</text>
<text x="83.9" y="38.4" transform="rotate(90 83.9 38.4)">C8</text>
<text x="92.8" y="38.1" transform="rotate(90 92.8 38.1)">C9</text>
<text x="98.3" y="38.2" transform="rotate(90 98.3 38.2)">C12</text>
<text x="105.4" y="38.1" transform="rotate(90 105.4 38.1)">C13</text>
<text x="121.2" y="38.1" transform="rotate(90 121.2 38.1)">C14</text>
<text x="128.3" y="38.1" transform="rotate(90 128.3 38.1)">C10</text>
<text x="20.2" y="43.7" transform="rotate(90 20.2 43.7)">0.1uF</text>
<text x="25.2" y="43.9" transform="rotate(90 25.2 43.9)">2.2UF</text>
<text x="34.2" y="43.9" transform="rotate(90 34.2 43.9)">0.1uF</text>
<text x="41.4" y="44.3" transform="rotate(90 41.4 44.3)">2.2UF</text>
<text x="50.2" y="44.1" transform="rotate(90 50.2 44.1)">0.1uF</text>
<text x="59.1" y="44.5" transform="rotate(90 59.1 44.5)">2.2UF</text>
<text x="68.2" y="44.1" transform="rotate(90 68.2 44.1)">0.1uF</text>
<text x="76.7" y="44.5" transform="rotate(90 76.7 44.5)">2.2UF</text>
<text x="83.9" y="44.1" transform="rotate(90 83.9 44.1)">0.1uF</text>
<text x="92.6" y="44.5" transform="rotate(90 92.6 44.5)">2.2UF</text>
<text x="97.9" y="43.7" transform="rotate(90 97.9 43.7)">0.1uF</text>
<text x="105.2" y="44.1" transform="rotate(90 105.2 44.1)">2.2UF</text>
<text x="121.4" y="44.3" transform="rotate(90 121.4 44.3)">4.7UF</text>
<text x="128.3" y="43.9" transform="rotate(90 128.3 43.9)">10UF</text>
<text x="18.4" y="71.7" transform="rotate(90 18.4 71.7)">C16</text>
<text x="25.5" y="71.7" transform="rotate(90 25.5 71.7)">C120</text>
<text x="43.1" y="71.8" transform="rotate(90 43.1 71.8)">C122</text>
<text x="18.2" y="77.5" transform="rotate(90 18.2 77.5)">0.1uF</text>
<text x="32.3" y="72" transform="rotate(90 32.3 72)">C123</text>
<text x="48.6" y="72.3" transform="rotate(90 48.6 72.3)">C126</text>
<text x="57.4" y="72" transform="rotate(90 57.4 72)">C121</text>
<text x="69.6" y="72.2" transform="rotate(90 69.6 72.2)">C25</text>
<text x="25.4" y="78.1" transform="rotate(90 25.4 78.1)">2.2UF</text>
<text x="32.3" y="78.1" transform="rotate(90 32.3 78.1)">0.1uF</text>
<text x="43" y="78.4" transform="rotate(90 43 78.4)">2.2UF</text>
<text x="48.5" y="78.1" transform="rotate(90 48.5 78.1)">0.1uF</text>
<text x="57.4" y="78.4" transform="rotate(90 57.4 78.4)">2.2UF</text>
<text x="69.6" y="78.4" transform="rotate(90 69.6 78.4)">10UF</text>
<text x="185.6" y="79.5">R191</text>
<text x="193.1" y="79.8">240</text>
<text x="171.3" y="88.9" transform="rotate(90 171.3 88.9)">0</text>
<text x="176.7" y="88.4" transform="rotate(90 176.7 88.4)">R190</text>
<text x="185.5" y="88.4" transform="rotate(90 185.5 88.4)">R189</text>
<text x="126.9" y="93.7" transform="rotate(90 126.9 93.7)">R14</text>
<text x="189.1" y="90.7" transform="rotate(90 189.1 90.7)">NC</text>
<text x="126.9" y="99.6" transform="rotate(90 126.9 99.6)">1K</text>
<text x="134" y="99" transform="rotate(90 134 99)">C28</text>
<text x="185.5" y="99" transform="rotate(90 185.5 99)">C31</text>
<text x="192.7" y="99" transform="rotate(90 192.7 99)">C32</text>
<text x="198" y="99" transform="rotate(90 198 99)">C33</text>
<text x="19.9" y="103.8" transform="rotate(90 19.9 103.8)">C34</text>
<text x="25.2" y="103.5" transform="rotate(90 25.2 103.5)">C35</text>
<text x="32.6" y="103.8" transform="rotate(90 32.6 103.8)">C36</text>
<text x="39.6" y="104.2" transform="rotate(90 39.6 104.2)">C37</text>
<text x="44.9" y="103.8" transform="rotate(90 44.9 103.8)">C38</text>
<text x="50.1" y="103.8" transform="rotate(90 50.1 103.8)">C39</text>
<text x="67.7" y="103.8" transform="rotate(90 67.7 103.8)">C42</text>
<text x="98.4" y="104.4" transform="rotate(90 98.4 104.4)">C125</text>
<text x="105.5" y="104.4" transform="rotate(90 105.5 104.4)">C44</text>
<text x="110.9" y="104.4" transform="rotate(90 110.9 104.4)">C124</text>
<text x="116.2" y="104.4" transform="rotate(90 116.2 104.4)">C46</text>
<text x="126.9" y="104.4" transform="rotate(90 126.9 104.4)">R15</text>
<text x="133.8" y="104.7" transform="rotate(90 133.8 104.7)">4.7UF</text>
<text x="185.4" y="104.2" transform="rotate(90 185.4 104.2)">10UF</text>
<text x="192.5" y="104.2" transform="rotate(90 192.5 104.2)">2.2UF</text>
<text x="197.8" y="104.2" transform="rotate(90 197.8 104.2)">0.1uF</text>
<text x="20" y="109.9" transform="rotate(90 20 109.9)">0.1uF</text>
<text x="25.4" y="110.2" transform="rotate(90 25.4 110.2)">2.2UF</text>
<text x="32.5" y="110.1" transform="rotate(90 32.5 110.1)">10UF</text>
<text x="39.4" y="110.1" transform="rotate(90 39.4 110.1)">0.1uF</text>
<text x="44.6" y="110.4" transform="rotate(90 44.6 110.4)">2.2UF</text>
<text x="50.2" y="110.4" transform="rotate(90 50.2 110.4)">10UF</text>
<text x="67.9" y="110.8" transform="rotate(90 67.9 110.8)">10UF</text>
<text x="98.3" y="109.9" transform="rotate(90 98.3 109.9)">0.1uF</text>
<text x="105.4" y="109.9" transform="rotate(90 105.4 109.9)">0.1uF</text>
<text x="110.7" y="109.9" transform="rotate(90 110.7 109.9)">0.1uF</text>
<text x="116.2" y="110.1" transform="rotate(90 116.2 110.1)">0.1uF</text>
<text x="126.7" y="110.4" transform="rotate(90 126.7 110.4)">1K</text>
<text x="274.4" y="203.6">Carl</text>
</g>
<g font-size="1.6" fill="#004080">
<text x="230.2" y="38.1">DVDD12_1</text>
<text x="230.2" y="39.8">DVDD12_2</text>
<text x="230.2" y="41.6">DVDD12_3</text>
<text x="250.8" y="38.1">DVSS12</text>
<text x="250.8" y="39.8">DVSS13</text>
<text x="250.8" y="41.6">DVSS14</text>
<text x="230.2" y="43.4">DVDD12_4</text>
<text x="230.2" y="45.2">DVDD12_5</text>
<text x="230.2" y="46.9">DVDD12_6</text>
<text x="250.8" y="43.4">DVSS15</text>
<text x="250.8" y="45.2">DVSS16</text>
<text x="250.8" y="46.9">DVSS17</text>
<text x="230.2" y="48.7">DVDD12_7</text>
<text x="230.2" y="50.5">DVDD12_8</text>
<text x="230.2" y="52.3">DVDD12_9</text>
<text x="250.8" y="48.7">DVSS18</text>
<text x="250.8" y="50.5">DVSS19</text>
<text x="250.8" y="52.3">DVSS20</text>
<text x="230.2" y="54.1">DVDD12_10</text>
<text x="230.2" y="55.8">DVDD12_11</text>
<text x="230.2" y="57.6">DVDD12_12</text>
<text x="250.8" y="54.1">DVSS21</text>
<text x="250.8" y="55.8">DVSS22</text>
<text x="250.8" y="57.6">DVSS23</text>
<text x="250.8" y="59.4">DVSS24</text>
<text x="230.2" y="61.2">DDR_VDDQ1</text>
<text x="230.2" y="63">DDR_VDDQ2</text>
<text x="230.2" y="64.7">DDR_VDDQ3</text>
<text x="250.8" y="61.2">DVSS25</text>
<text x="250.8" y="63">DVSS26</text>
<text x="250.8" y="64.7">DVSS27</text>
<text x="230.2" y="66.5">DDR_VDDQ4</text>
<text x="230.2" y="68.3">DDR_VDDQ5</text>
<text x="230.2" y="70.1">DDR_VDDQ6</text>
<text x="250.8" y="66.5">DVSS28</text>
<text x="250.8" y="68.3">DVSS29</text>
<text x="250.8" y="70.1">DVSS30</text>
<text x="250.8" y="71.8">DVSS31</text>
<text x="230.2" y="73.6">DDR_VREF0</text>
<text x="230.2" y="75.4">DDR_VREF1</text>
<text x="230.2" y="77.2">DDR_VREF2</text>
<text x="250.8" y="73.6">DVSS32</text>
<text x="250.8" y="75.4">DVSS33</text>
<text x="250.8" y="77.2">DVSS34</text>
<text x="230.2" y="79">DDR_VREF</text>
<text x="230.2" y="80.7">DDR_ZQ</text>
<text x="250.8" y="79">DVSS35</text>
<text x="250.8" y="80.7">DVSS36</text>
<text x="250.8" y="82.5">DVSS37</text>
<text x="230.2" y="84.3">DVDD33_1</text>
<text x="230.2" y="86.1">DVDD33_2</text>
<text x="230.2" y="87.8">DVDD33_3</text>
<text x="230.2" y="89.6">DVDD33_4</text>
<text x="250.8" y="84.3">DVSS38</text>
<text x="250.8" y="86.1">DVSS39</text>
<text x="250.8" y="87.8">DVSS40</text>
<text x="250.8" y="89.6">DVSS41</text>
<text x="230.2" y="91.4">DVDD33_5</text>
<text x="230.2" y="93.2">DVDD33_6</text>
<text x="250.8" y="91.4">DVSS42</text>
<text x="250.8" y="93.2">DVSS43</text>
<text x="250.8" y="95">DVSS44</text>
<text x="230.2" y="96.7">DVDD3318</text>
<text x="230.2" y="100.3">DVSS1</text>
<text x="250.8" y="96.7">DVSS45</text>
<text x="250.8" y="98.5">DVSS46</text>
<text x="250.8" y="100.3">DVSS47</text>
<text x="230.2" y="102.1">DVSS2</text>
<text x="230.2" y="103.8">DVSS3</text>
<text x="230.2" y="105.6">DVSS4</text>
<text x="230.2" y="107.4">DVSS5</text>
<text x="250.8" y="102.1">DVSS48</text>
<text x="250.8" y="103.8">DVSS49</text>
<text x="250.8" y="105.6">DVSS50</text>
<text x="250.8" y="107.4">DVSS51</text>
<text x="230.2" y="109.2">DVSS6</text>
<text x="230.2" y="111">DVSS7</text>
<text x="230.2" y="112.7">DVSS8</text>
<text x="250.8" y="109.2">DVSS52</text>
<text x="250.8" y="111">DVSS53</text>
<text x="250.8" y="112.7">DVSS54</text>
<text x="230.2" y="114.5">DVSS9</text>
<text x="230.2" y="116.3">DVSS10</text>
<text x="230.2" y="118.1">DVSS11</text>
<text x="250.8" y="114.5">DVSS55</text>
<text x="250.8" y="116.3">DVSS56</text>
<text x="250.8" y="118.1">DVSS57</text>
</g>
</svg>
